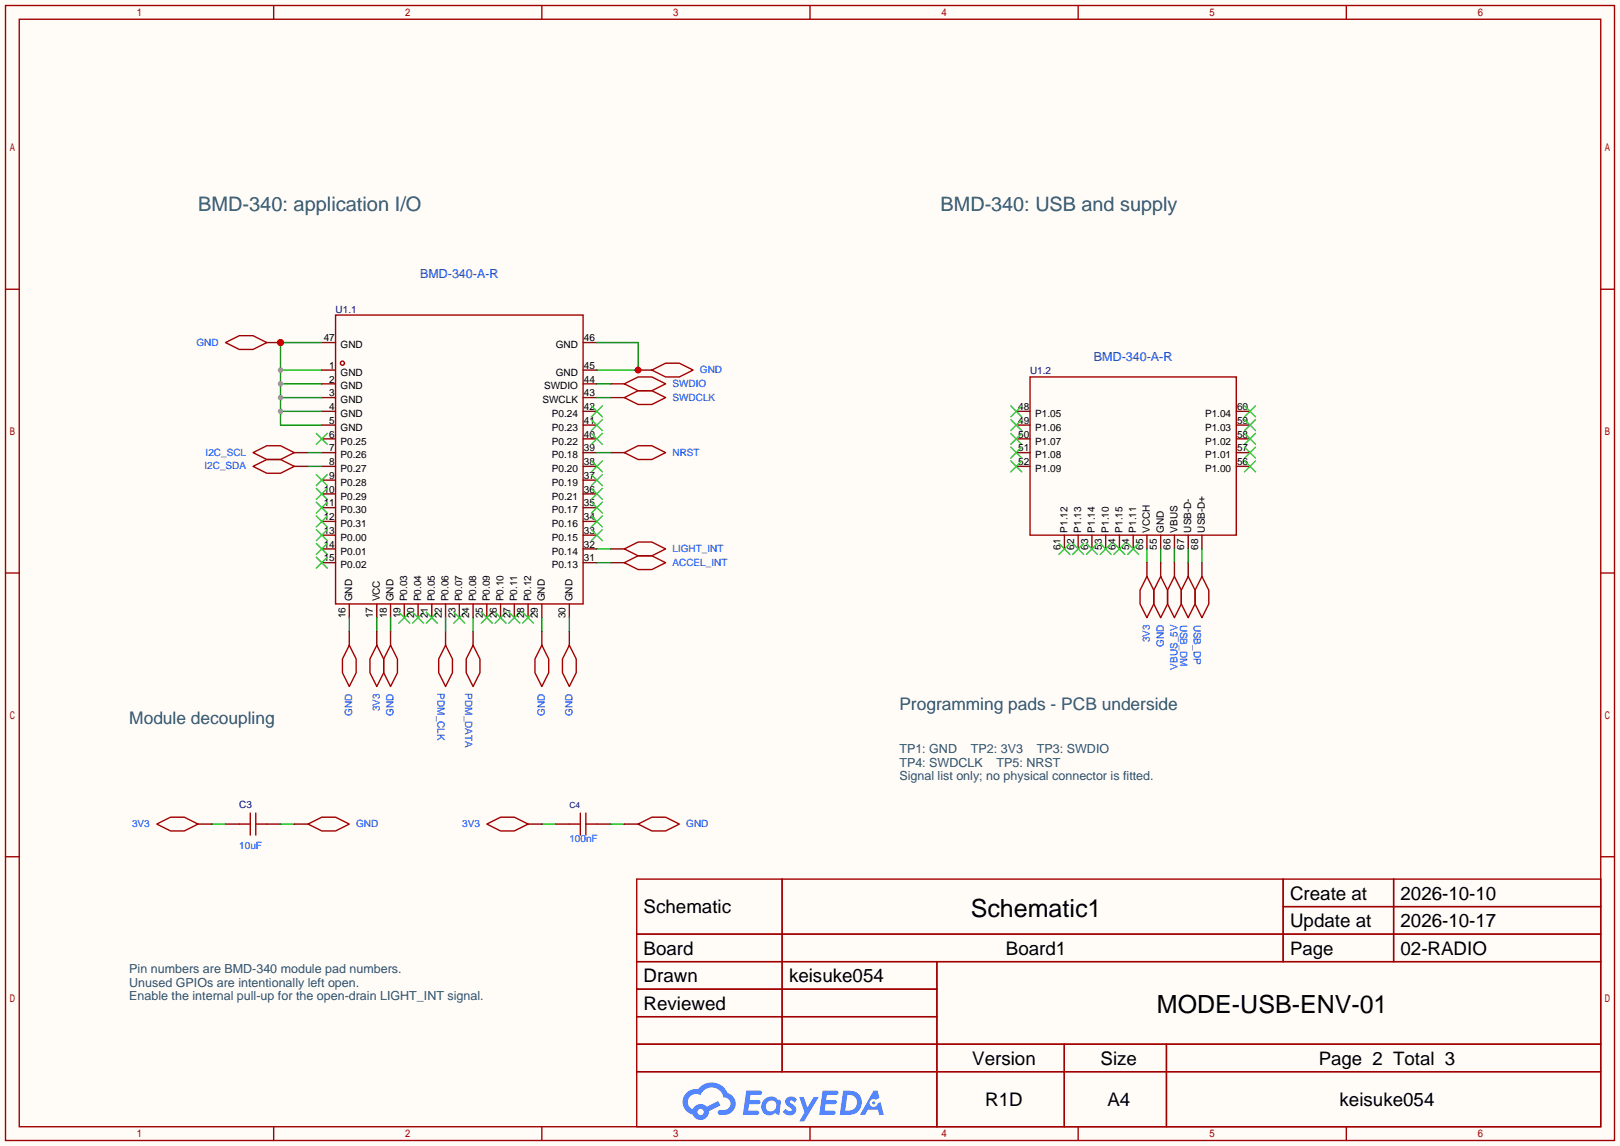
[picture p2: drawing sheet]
<svg xmlns="http://www.w3.org/2000/svg" width="299mm" height="212mm" viewBox="0 0 299 212" stroke-linecap="round" stroke-linejoin="round" font-family="sans-serif">
<path d="M0 0h299.2v211.6h-299.2z" fill="#fffcf7"/>
<g fill="none" stroke="#a10000" stroke-width=".25">
<path d="M1 1h297.2v209.6h-297.2zM3.6 3.6h292.1v204.4h-292.1zM50.5 1v2.6M100.1 1v2.6M149.6 1v2.6M199.1 1v2.6M248.7 1v2.6M1 53.4h2.6M295.7 53.4h2.5M1 105.8h2.6M295.7 105.8h2.5M1 158.2h2.6"/>
<path d="M295.7 158.2h2.5M117.6 162.3h178.1v45.7h-178.1zM117.6 172.5h178.1M117.6 177.5h178.1M144.5 162.3v35.6M173 177.5v30.5M237 162.3v15.2M237 167.4h58.7M257.4 162.3v15.2M117.6 182.6h55.4M117.6 192.8h178.1M117.6 187.7h55.4"/>
<path d="M117.6 197.9h178.1M196.6 192.8v15.2M215.4 192.8v15.2M50.5 208v2.6M100.1 208v2.6M149.6 208v2.6M199.1 208v2.6M248.7 208v2.6"/>
</g>
<g fill="#5487ff">
<path d="M145.3 202.7a1.3 1.3 0 0 1 1.9 .3l-.4 .6a.54 .54 0 0 0-.9-.2l.1 .2a1.58 1.58 0 0 1 1 1.5 1.43 1.43 0 0 1-2.4 .2l.5-.6a.64 .64 0 0 0 .5 .5 .64 .64 0 0 0 .7-.3l-.2-.2a1.6 1.6 0 0 1-1.1-1.6z"/>
<path d="M147.6 202.5h.9l.6 2 1.2-2h.9l-2.7 4.6h-.9l1-1.7z"/>
<path d="M137.8 201.4h1.7a1.31 1.31 0 0 1 1.2 .2 .4 .4 0 0 1-.3 .5l-1.8 .1-.1 .9h1.6a.4 .4 0 0 1 .4 .4 .4 .4 0 0 1-.5 .4h-1.6l-.2 1.2h.8a1.23 1.23 0 0 1 1.2 .2 .39 .39 0 0 1-.4 .5h-2.6z"/>
<path d="M151.9 201.4h1.7a1.32 1.32 0 0 1 1.2 .2 .39 .39 0 0 1-.3 .5l-1.8 .1-.1 .9h1.6a.4 .4 0 0 1 .4 .4 .4 .4 0 0 1-.4 .4h-1.7l-.2 1.2h.8a1.23 1.23 0 0 1 1.2 .1 .39 .39 0 0 1-.4 .6h-2.6z"/>
<path d="M161.3 201.4h.8l.3 1.3-.6 .4a.75 .75 0 0 0-1.1 .3 .75 .75 0 0 0 .5 1 .75 .75 0 0 0 .9-.7l.5-.2 .6 2.3h-.8l-.3-.9h-1.8l-.5 .9h-1z"/>
<path d="M155.7 201.4l-.6 4.4h1.5a2.27 2.27 0 0 0 2.6-2.2 2.27 2.27 0 0 0-2.7-2.2zM156.5 202.1a1.5 1.5 0 0 1 1.8 1.6 1.5 1.5 0 0 1-1.9 1.4h-.3z"/>
<path d="M141.2 203a1.62 1.62 0 0 0-.4 2.1 1.62 1.62 0 0 0 2 .6l.4-.2 .3 .3h.4l.3-2.4-.1-.3-.5-.1a1.58 1.58 0 0 0-2.4 0zM141.8 203.5a.99 .99 0 0 1 1.6 .3 .99 .99 0 0 1-.9 1.4 .94 .94 0 0 1-1-.6 .94 .94 0 0 1 .3-1.1z"/>
<path d="M126.8 201.8a2.37 2.37 0 0 0 1.1 4 1.54 1.54 0 0 0 1.8 1 1.54 1.54 0 0 0 1.2-1.6l2.2-1.1-.5-.8-2 1a1.57 1.57 0 0 0-2.7 .5 1.5 1.5 0 0 1-.7-2.1 1.5 1.5 0 0 1 2.2-.5 2.23 2.23 0 0 1 2.3-1.4 2.23 2.23 0 0 1 2 1.8 1.16 1.16 0 0 1 1.2 1.1 1.16 1.16 0 0 1-1.1 1.2h-.7a.47 .47 0 0 0-.5 .4 .47 .47 0 0 0 .4 .5 2.23 2.23 0 0 0 2.3-.6 2.23 2.23 0 0 0 .4-2.3 2.16 2.16 0 0 0-1.3-1.1 3.2 3.2 0 0 0-5.5-.7l-1.1 .1zM128.8 205.3a.6 .6 0 0 1 1.2 0 .6 .6 0 0 1-1.2 0z"/>
<circle cx="161.4" cy="203.6" r=".28"/>
</g>
<g fill="none" stroke="#a10000" stroke-width=".25">
<path d="M62 58.2h45.7v53.3h-45.7zM115.3 73.4l2.6-1.3h2.5l2.5 1.3-2.5 1.3h-2.5zM115.3 70.9l2.6-1.3h2.5l2.5 1.3-2.5 1.2h-2.5zM190.2 69.6h38.1v29.2h-38.1zM46.7 83.6l2.6-1.3h2.5l2.6 1.3-2.6 1.2h-2.5zM46.7 86.1l2.6-1.3h2.5l2.6 1.3-2.6 1.3h-2.5zM115.3 83.6l2.6-1.3h2.5l2.5 1.3-2.5 1.2h-2.5zM82.3 119.1l1.3 2.6v2.5l-1.3 2.5-1.3-2.5v-2.5zM87.4 119.1l1.2 2.6v2.5l-1.2 2.5-1.3-2.5v-2.5zM115.3 103.9l2.6-1.3h2.5l2.5 1.3-2.5 1.3h-2.5zM115.3 101.3l2.6-1.2h2.5l2.5 1.2-2.5 1.3h-2.5zM219.5 106.4l1.2 2.6v2.5l-1.2 2.5-1.3-2.5v-2.5z"/>
<path d="M222 106.4l1.3 2.6v2.5l-1.3 2.5-1.3-2.5v-2.5zM44.2 152.1h2M46.2 150.1v4.1M47.2 152.1h2.1M47.2 150.1v4.1M105.2 152.1h2M107.2 150.1v4.1M108.2 152.1h2M108.2 150.1v4.1"/>
<circle cx="63.2" cy="67.1" r=".38"/>
</g>
<g fill="none" stroke="#870000" stroke-width=".25">
<path d="M59.4 78.5h2.6M59.4 75.9h2.6M59.4 73.4h2.6M59.4 70.9h2.6M59.4 68.3h2.6M59.4 63.2h2.6M107.7 78.5h2.5M107.7 75.9h2.5M107.7 73.4h2.5M107.7 70.9h2.5M107.7 68.3h2.5M107.7 63.2h2.5"/>
<path d="M112.8 73.4h2.5M112.8 70.9h2.5M187.7 78.5h2.5M187.7 75.9h2.5M228.3 78.5h2.6M228.3 75.9h2.6M54.4 86.1h2.5M54.4 83.6h2.5M59.4 93.7h2.6M59.4 91.2h2.6M59.4 88.6h2.6M59.4 86.1h2.6"/>
<path d="M59.4 83.6h2.6M59.4 81h2.6M59.4 98.8h2.6M59.4 96.3h2.6M107.7 93.7h2.5M107.7 91.2h2.5M107.7 88.6h2.5M107.7 86.1h2.5M107.7 83.6h2.5M107.7 81h2.5M107.7 98.8h2.5M107.7 96.3h2.5"/>
<path d="M112.8 83.6h2.5M187.7 86.1h2.5M187.7 83.6h2.5M187.7 81h2.5M196.6 98.8v2.5M199.1 98.8v2.5M201.7 98.8v2.5M204.2 98.8v2.5M206.8 98.8v2.5M209.3 98.8v2.5M211.8 98.8v2.5M214.4 98.8v2.5"/>
<path d="M216.9 98.8v2.5M219.5 98.8v2.5M222 98.8v2.5M228.3 86.1h2.6M228.3 83.6h2.6M228.3 81h2.6M59.4 103.9h2.6M59.4 101.3h2.6M64.5 111.5v2.5M69.6 111.5v2.5M72.1 111.5v2.5M74.7 111.5v2.5"/>
<path d="M77.2 111.5v2.5M79.8 111.5v2.5M82.3 111.5v2.5M82.3 116.6v2.5M84.8 111.5v2.5M87.4 111.5v2.5M87.4 116.6v2.5M89.9 111.5v2.5M92.5 111.5v2.5M95 111.5v2.5M97.5 111.5v2.5M100.1 111.5v2.5"/>
<path d="M105.2 111.5v2.5M107.7 103.9h2.5M107.7 101.3h2.5M112.8 103.9h2.5M112.8 101.3h2.5M219.5 103.9v2.5M222 103.9v2.5M41.7 152.1h2.5M49.3 152.1h2.5M102.6 152.1h2.6M110.2 152.1h2.6"/>
</g>
<g fill="none" stroke="#008700" stroke-width=".25">
<path d="M51.8 73.4h7.6M51.8 70.9h7.6M51.8 68.3h7.6M51.8 75.9h7.6M59.4 63.2h-7.6v15.3h7.6M110.2 73.4h2.6M110.2 70.9h2.6M56.9 83.6h2.5M56.9 86.1h2.5M110.2 83.6h2.6M64.5 114v2.6M69.6 114v2.6"/>
<path d="M72.1 114v2.6M82.3 114v2.6M87.4 114v2.6M100.1 114v2.6M105.2 114v2.6M110.2 103.9h2.6M110.2 101.3h2.6M211.8 101.3v2.6M214.4 101.3v2.6M216.9 101.3v2.6M219.5 101.3v2.6M222 101.3v2.6"/>
<path d="M39.1 152.1h2.6M51.8 152.1h2.6M100.1 152.1h2.5M112.8 152.1h2.5"/>
</g>
<g fill="none" stroke="#3c3" stroke-width=".25">
<path d="M109.2 77.5l2.1 2M109.2 74.9l2.1 2.1M111.3 77.5l-2.1 2M111.3 74.9l-2.1 2.1M186.7 74.9l2 2.1M186.7 77.5l2 2M188.7 74.9l-2 2.1M188.7 77.5l-2 2M229.9 74.9l2 2.1M229.9 77.5l2 2M231.9 74.9l-2 2.1M231.9 77.5l-2 2"/>
<path d="M58.4 80l2.1 2M58.4 87.6l2.1 2.1M58.4 90.2l2.1 2M58.4 92.7l2.1 2M58.4 95.2l2.1 2.1M58.4 97.8l2.1 2M60.5 80l-2.1 2M60.5 87.6l-2.1 2.1M60.5 90.2l-2.1 2M60.5 92.7l-2.1 2M60.5 95.2l-2.1 2.1M60.5 97.8l-2.1 2"/>
<path d="M109.2 92.7l2.1 2M109.2 90.2l2.1 2M109.2 87.6l2.1 2.1M109.2 85.1l2.1 2M109.2 80l2.1 2M109.2 97.8l2.1 2M109.2 95.2l2.1 2.1M111.3 92.7l-2.1 2M111.3 90.2l-2.1 2M111.3 87.6l-2.1 2.1M111.3 85.1l-2.1 2M111.3 80l-2.1 2"/>
<path d="M111.3 97.8l-2.1 2M111.3 95.2l-2.1 2.1M186.7 85.1l2 2M186.7 80l2 2M186.7 82.5l2 2.1M188.7 85.1l-2 2M188.7 80l-2 2M188.7 82.5l-2 2.1M229.9 80l2 2M229.9 82.5l2 2.1M229.9 85.1l2 2M231.9 80l-2 2"/>
<path d="M231.9 82.5l-2 2.1M231.9 85.1l-2 2M58.4 100.3l2.1 2.1M58.4 102.9l2.1 2M60.5 100.3l-2.1 2.1M60.5 102.9l-2.1 2M73.7 113l2 2.1M75.7 113l-2 2.1M76.2 113l2 2.1M78.2 113l-2 2.1M78.7 113l2.1 2.1M80.8 113l-2.1 2.1"/>
<path d="M83.8 113l2.1 2.1M85.9 113l-2.1 2.1M88.9 113l2 2.1M90.9 113l-2 2.1M91.4 113l2.1 2.1M93.5 113l-2.1 2.1M94 113l2 2.1M96 113l-2 2.1M96.5 113l2.1 2.1M98.6 113l-2.1 2.1M195.6 100.3l2 2.1M197.6 100.3l-2 2.1"/>
<path d="M198.1 100.3l2.1 2.1M200.2 100.3l-2.1 2.1M200.7 100.3l2 2.1M202.7 100.3l-2 2.1M203.2 100.3l2 2.1M205.2 100.3l-2 2.1M205.7 100.3l2.1 2.1M207.8 100.3l-2.1 2.1M208.3 100.3l2 2.1M210.3 100.3l-2 2.1"/>
</g>
<circle cx="51.8" cy="63.2" r=".63" fill="#c00"/>
<g fill="#999">
<circle cx="51.8" cy="68.3" r=".51"/>
<circle cx="51.8" cy="70.9" r=".51"/>
<circle cx="51.8" cy="73.4" r=".51"/>
<circle cx="51.8" cy="75.9" r=".51"/>
</g>
<path d="M110.2 63.2h7.7v5.1h-7.7" fill="none" stroke="#008700" stroke-width=".25"/>
<path d="M49.3 63.2h2.5M69.6 116.6v2.5M211.8 103.9v2.5M214.4 103.9v2.5M216.9 103.9v2.5M36.6 152.1h2.5M54.4 152.1h2.5M97.5 152.1h2.6M115.3 152.1h2.6" fill="none" stroke="#870000" stroke-width=".25"/>
<path d="M69.6 119.1l1.3 2.6v2.5l-1.3 2.5-1.3-2.5v-2.5zM211.8 106.4l1.3 2.6v2.5l-1.3 2.5-1.2-2.5v-2.5zM214.4 106.4l1.2 2.6v2.5l-1.2 2.5-1.3-2.5v-2.5zM216.9 106.4l1.3 2.6v2.5l-1.3 2.5-1.3-2.5v-2.5zM29 152.1l2.5-1.2h2.5l2.6 1.2-2.6 1.3h-2.5zM56.9 152.1l2.5-1.2h2.6l2.5 1.2-2.5 1.3h-2.6zM89.9 152.1l2.6-1.2h2.5l2.5 1.2-2.5 1.3h-2.5zM117.9 152.1l2.5-1.2h2.5l2.6 1.2-2.6 1.3h-2.5z" fill="none" stroke="#a10000" stroke-width=".25"/>
<circle cx="51.8" cy="63.2" r=".63" fill="#c00"/>
<path d="M41.7 63.2l2.5-1.2h2.5l2.6 1.2-2.6 1.3h-2.5zM64.5 119.1l1.3 2.6v2.5l-1.3 2.5-1.3-2.5v-2.5zM72.1 119.1l1.3 2.6v2.5l-1.3 2.5-1.2-2.5v-2.5zM100.1 119.1l1.2 2.6v2.5l-1.2 2.5-1.3-2.5v-2.5zM105.2 119.1l1.2 2.6v2.5l-1.2 2.5-1.3-2.5v-2.5z" fill="none" stroke="#a10000" stroke-width=".25"/>
<path d="M117.9 68.3h2.5M64.5 116.6v2.5M72.1 116.6v2.5M100.1 116.6v2.5M105.2 116.6v2.5" fill="none" stroke="#870000" stroke-width=".25"/>
<circle cx="117.9" cy="68.3" r=".63" fill="#c00"/>
<path d="M120.4 68.3l2.5-1.2h2.6l2.5 1.2-2.5 1.3h-2.6z" fill="none" stroke="#a10000" stroke-width=".25"/>
<g font-size="4.6">
<text x="179.3" y="169.2">Schematic1</text>
<text x="213.7" y="187">MODE-USB-ENV-01</text>
</g>
<g font-size="3.7" fill="#2b526b">
<text x="36.6" y="38.9">BMD-340: application I/O</text>
<text x="173.7" y="38.9">BMD-340: USB and supply</text>
</g>
<g font-size="3.5">
<text x="238.3" y="166.1">Create at</text>
<text x="258.7" y="166.1">2026-10-10</text>
<text x="118.9" y="168.7">Schematic</text>
<text x="238.3" y="171.2">Update at</text>
<text x="258.7" y="171.2">2026-10-17</text>
<text x="118.9" y="176.3">Board</text>
<text x="185.8" y="176.3">Board1</text>
<text x="258.7" y="176.3">02-RADIO</text>
<text x="118.9" y="181.4">Drawn</text>
<text x="145.7" y="181.4">keisuke054</text>
<text x="118.9" y="186.4">Reviewed</text>
<text x="179.6" y="196.6">Version</text>
<text x="203.3" y="196.6">Size</text>
<text x="182" y="204.2">R1D</text>
<text x="204.5" y="204.2">A4</text>
<text x="247.4" y="204.2">keisuke054</text>
</g>
<g font-size="3.4">
<text x="238.3" y="176.2">Page</text>
<text x="243.6" y="196.6">Page 2 Total 3</text>
</g>
<g font-size="3.2" fill="#2b526b">
<text x="166.1" y="131.1">Programming pads - PCB underside</text>
<text x="23.9" y="133.6">Module decoupling</text>
</g>
<g font-size="2.3" fill="#00f">
<text x="77.6" y="51.4">BMD-340-A-R</text>
<text x="202" y="66.6">BMD-340-A-R</text>
</g>
<g font-size="2.3" fill="#2b526b">
<text x="166.1" y="139">TP1: GND</text>
<text x="166.1" y="141.5">TP4: SWDCLK</text>
<text x="179.3" y="139">TP2: 3V3</text>
<text x="184.1" y="141.5">TP5: NRST</text>
<text x="191.5" y="139">TP3: SWDIO</text>
<text x="166.1" y="144.1">Signal list only; no physical connector is fitted.</text>
<text x="23.9" y="179.6">Pin numbers are BMD-340 module pad numbers.</text>
<text x="23.9" y="182.2">Unused GPIOs are intentionally left open.</text>
<text x="23.9" y="184.7">Enable the internal pull-up for the open-drain LIGHT_INT signal.</text>
</g>
<g font-size="1.8" fill="#000080">
<text x="62" y="57.7">U1.1</text>
<text x="190.2" y="69.1">U1.2</text>
<text x="44.2" y="149.1">C3</text>
</g>
<g font-size="1.8" fill="#00f">
<text x="36.3" y="63.8">GND</text>
<text x="124.2" y="71.4">SWDIO</text>
<text x="129.3" y="68.9">GND</text>
<text x="124.2" y="74">SWDCLK</text>
<text x="37.8" y="86.7">I2C_SDA</text>
<text x="38" y="84.1">I2C_SCL</text>
<text x="124.2" y="84.1">NRST</text>
<text x="124.2" y="101.9">LIGHT_INT</text>
<text x="124.2" y="104.4">ACCEL_INT</text>
<text x="212.4" y="118.6" transform="rotate(-90 212.4 118.6)">3V3</text>
<text x="214.9" y="119.4" transform="rotate(-90 214.9 119.4)">GND</text>
<text x="218" y="115.3" transform="rotate(90 218 115.3)">USB_DM</text>
<text x="220.5" y="115.3" transform="rotate(90 220.5 115.3)">USB_DP</text>
<text x="217.5" y="123.6" transform="rotate(-90 217.5 123.6)">VBUS_5V</text>
<text x="70.1" y="131.3" transform="rotate(-90 70.1 131.3)">3V3</text>
<text x="80.8" y="128" transform="rotate(90 80.8 128)">PDM_CLK</text>
<text x="85.9" y="128" transform="rotate(90 85.9 128)">PDM_DATA</text>
<text x="65.1" y="132.1" transform="rotate(-90 65.1 132.1)">GND</text>
<text x="72.7" y="132.1" transform="rotate(-90 72.7 132.1)">GND</text>
<text x="100.6" y="132.1" transform="rotate(-90 100.6 132.1)">GND</text>
<text x="105.7" y="132.1" transform="rotate(-90 105.7 132.1)">GND</text>
<text x="24.4" y="152.7">3V3</text>
<text x="65.8" y="152.7">GND</text>
<text x="85.4" y="152.7">3V3</text>
<text x="105.2" y="155.5">100nF</text>
<text x="126.7" y="152.7">GND</text>
<text x="44.2" y="156.8">10uF</text>
</g>
<g font-size="1.8">
<text x="59.8" y="63">47</text>
<text x="62.9" y="64.3">GND</text>
<text x="102.7" y="64.3">GND</text>
<text x="107.8" y="63">46</text>
<text x="60.8" y="68.1">1</text>
<text x="60.8" y="70.6">2</text>
<text x="62.9" y="69.4">GND</text>
<text x="62.9" y="71.9">GND</text>
<text x="100.5" y="71.9">SWDIO</text>
<text x="102.7" y="69.4">GND</text>
<text x="107.8" y="70.6">44</text>
<text x="107.8" y="68.1">45</text>
<text x="60.8" y="73.2">3</text>
<text x="60.8" y="75.7">4</text>
<text x="62.9" y="74.4">GND</text>
<text x="62.9" y="77">GND</text>
<text x="100.2" y="74.4">SWCLK</text>
<text x="101.9" y="77">P0.24</text>
<text x="107.8" y="75.7">42</text>
<text x="107.8" y="73.2">43</text>
<text x="188.1" y="75.7">48</text>
<text x="191.2" y="77">P1.05</text>
<text x="222.6" y="77">P1.04</text>
<text x="228.5" y="75.7">60</text>
<text x="60.8" y="78.3">5</text>
<text x="60.8" y="80.8">6</text>
<text x="60.8" y="83.3">7</text>
<text x="62.9" y="79.5">GND</text>
<text x="62.9" y="82.1">P0.25</text>
<text x="101.9" y="82.1">P0.22</text>
<text x="101.9" y="79.5">P0.23</text>
<text x="107.8" y="83.3">39</text>
<text x="107.8" y="80.8">40</text>
<text x="107.8" y="78.3">41</text>
<text x="188.1" y="78.3">49</text>
<text x="188.1" y="80.8">50</text>
<text x="188.1" y="83.3">51</text>
<text x="191.2" y="79.5">P1.06</text>
<text x="191.2" y="82.1">P1.07</text>
<text x="222.6" y="79.5">P1.03</text>
<text x="222.6" y="82.1">P1.02</text>
<text x="228.5" y="78.3">59</text>
<text x="228.5" y="80.8">58</text>
<text x="228.5" y="83.3">57</text>
<text x="60.8" y="85.9">8</text>
<text x="60.8" y="88.4">9</text>
<text x="62.9" y="84.6">P0.26</text>
<text x="62.9" y="87.1">P0.27</text>
<text x="62.9" y="89.7">P0.28</text>
<text x="101.9" y="89.7">P0.19</text>
<text x="101.9" y="87.1">P0.20</text>
<text x="101.9" y="84.6">P0.18</text>
<text x="107.8" y="88.4">37</text>
<text x="107.8" y="85.9">38</text>
<text x="188.1" y="85.9">52</text>
<text x="191.2" y="87.1">P1.09</text>
<text x="191.2" y="84.6">P1.08</text>
<text x="222.6" y="84.6">P1.01</text>
<text x="222.6" y="87.1">P1.00</text>
<text x="228.5" y="85.9">56</text>
<text x="59.8" y="91">10</text>
<text x="59.8" y="93.5">11</text>
<text x="62.9" y="92.2">P0.29</text>
<text x="62.9" y="94.8">P0.30</text>
<text x="101.9" y="94.8">P0.17</text>
<text x="101.9" y="92.2">P0.21</text>
<text x="107.8" y="93.5">35</text>
<text x="107.8" y="91">36</text>
<text x="59.8" y="96">12</text>
<text x="59.8" y="98.6">13</text>
<text x="59.8" y="101.1">14</text>
<text x="62.9" y="97.3">P0.31</text>
<text x="62.9" y="99.8">P0.00</text>
<text x="101.9" y="99.8">P0.15</text>
<text x="101.9" y="97.3">P0.16</text>
<text x="107.8" y="101.1">32</text>
<text x="107.8" y="98.6">33</text>
<text x="107.8" y="96">34</text>
<text x="195.9" y="101.5" transform="rotate(-90 195.9 101.5)">61</text>
<text x="197.1" y="98.4" transform="rotate(-90 197.1 98.4)">P1.12</text>
<text x="198.4" y="101.5" transform="rotate(-90 198.4 101.5)">62</text>
<text x="199.7" y="98.4" transform="rotate(-90 199.7 98.4)">P1.13</text>
<text x="201" y="101.5" transform="rotate(-90 201 101.5)">63</text>
<text x="202.2" y="98.4" transform="rotate(-90 202.2 98.4)">P1.14</text>
<text x="203.5" y="101.5" transform="rotate(-90 203.5 101.5)">53</text>
<text x="204.8" y="98.4" transform="rotate(-90 204.8 98.4)">P1.10</text>
<text x="206" y="101.5" transform="rotate(-90 206 101.5)">64</text>
<text x="207.3" y="98.4" transform="rotate(-90 207.3 98.4)">P1.15</text>
<text x="208.6" y="101.5" transform="rotate(-90 208.6 101.5)">54</text>
<text x="209.8" y="98.4" transform="rotate(-90 209.8 98.4)">P1.11</text>
<text x="211.1" y="101.5" transform="rotate(-90 211.1 101.5)">65</text>
<text x="212.4" y="98.4" transform="rotate(-90 212.4 98.4)">VCCH</text>
<text x="213.7" y="101.5" transform="rotate(-90 213.7 101.5)">55</text>
<text x="214.9" y="98.4" transform="rotate(-90 214.9 98.4)">GND</text>
<text x="216.2" y="101.5" transform="rotate(-90 216.2 101.5)">66</text>
<text x="217.5" y="98.4" transform="rotate(-90 217.5 98.4)">VBUS</text>
<text x="218.7" y="101.5" transform="rotate(-90 218.7 101.5)">67</text>
<text x="220" y="98.4" transform="rotate(-90 220 98.4)">USB-D-</text>
<text x="221.3" y="101.5" transform="rotate(-90 221.3 101.5)">68</text>
<text x="222.5" y="98.4" transform="rotate(-90 222.5 98.4)">USB-D+</text>
<text x="59.8" y="103.7">15</text>
<text x="62.9" y="102.4">P0.01</text>
<text x="62.9" y="104.9">P0.02</text>
<text x="101.9" y="104.9">P0.13</text>
<text x="101.9" y="102.4">P0.14</text>
<text x="107.8" y="103.7">31</text>
<text x="65.1" y="111.1" transform="rotate(-90 65.1 111.1)">GND</text>
<text x="70.1" y="111.1" transform="rotate(-90 70.1 111.1)">VCC</text>
<text x="72.7" y="111.1" transform="rotate(-90 72.7 111.1)">GND</text>
<text x="75.2" y="111.1" transform="rotate(-90 75.2 111.1)">P0.03</text>
<text x="77.8" y="111.1" transform="rotate(-90 77.8 111.1)">P0.04</text>
<text x="80.3" y="111.1" transform="rotate(-90 80.3 111.1)">P0.05</text>
<text x="82.8" y="111.1" transform="rotate(-90 82.8 111.1)">P0.06</text>
<text x="85.4" y="111.1" transform="rotate(-90 85.4 111.1)">P0.07</text>
<text x="87.9" y="111.1" transform="rotate(-90 87.9 111.1)">P0.08</text>
<text x="90.5" y="111.1" transform="rotate(-90 90.5 111.1)">P0.09</text>
<text x="93" y="111.1" transform="rotate(-90 93 111.1)">P0.10</text>
<text x="95.5" y="111.1" transform="rotate(-90 95.5 111.1)">P0.11</text>
<text x="98.1" y="111.1" transform="rotate(-90 98.1 111.1)">P0.12</text>
<text x="100.6" y="111.1" transform="rotate(-90 100.6 111.1)">GND</text>
<text x="105.7" y="111.1" transform="rotate(-90 105.7 111.1)">GND</text>
<text x="63.8" y="114.2" transform="rotate(-90 63.8 114.2)">16</text>
<text x="68.9" y="114.2" transform="rotate(-90 68.9 114.2)">17</text>
<text x="71.4" y="114.2" transform="rotate(-90 71.4 114.2)">18</text>
<text x="74" y="114.2" transform="rotate(-90 74 114.2)">19</text>
<text x="76.5" y="114.2" transform="rotate(-90 76.5 114.2)">20</text>
<text x="79" y="114.2" transform="rotate(-90 79 114.2)">21</text>
<text x="81.6" y="114.2" transform="rotate(-90 81.6 114.2)">22</text>
<text x="84.1" y="114.2" transform="rotate(-90 84.1 114.2)">23</text>
<text x="86.7" y="114.2" transform="rotate(-90 86.7 114.2)">24</text>
<text x="89.2" y="114.2" transform="rotate(-90 89.2 114.2)">25</text>
<text x="91.7" y="114.2" transform="rotate(-90 91.7 114.2)">26</text>
<text x="94.3" y="114.2" transform="rotate(-90 94.3 114.2)">27</text>
<text x="96.8" y="114.2" transform="rotate(-90 96.8 114.2)">28</text>
<text x="99.4" y="114.2" transform="rotate(-90 99.4 114.2)">29</text>
<text x="104.4" y="114.2" transform="rotate(-90 104.4 114.2)">30</text>
</g>
<text font-size="1.6" fill="#000080" x="105.2" y="149.1">C4</text>
</svg>
